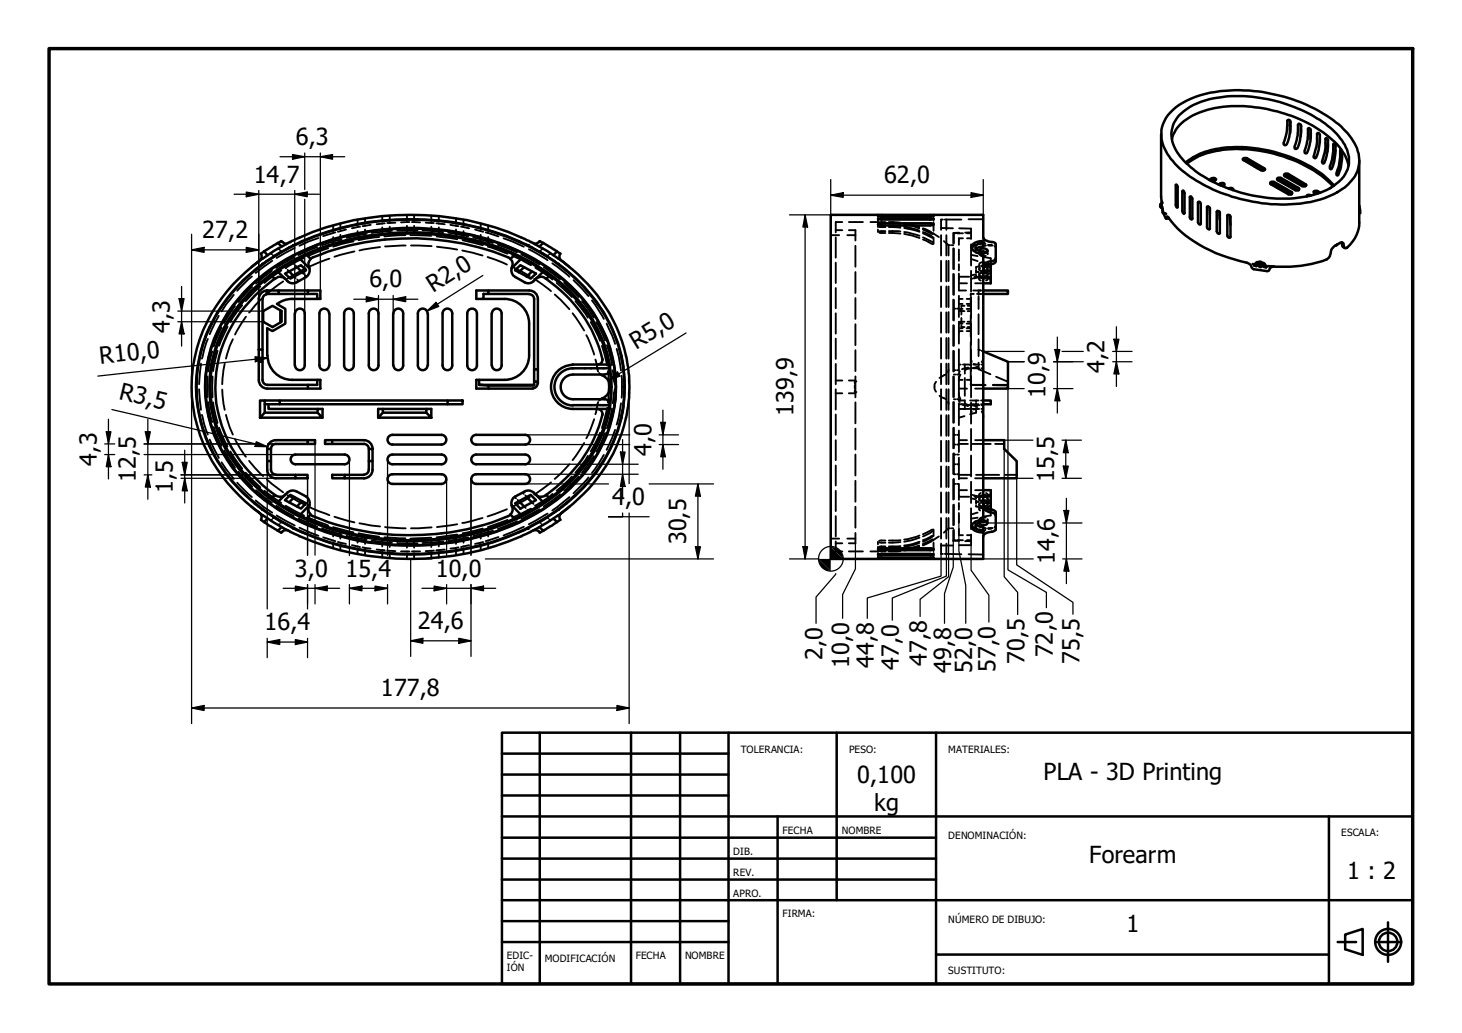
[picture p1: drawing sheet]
<svg xmlns="http://www.w3.org/2000/svg" width="297mm" height="210mm" viewBox="0 0 297 210" stroke-linecap="round" stroke-linejoin="round" font-family="sans-serif">
<!-- layer: Oculto (ISO) -->
<g fill="none" stroke="#000" stroke-width=".38">
<path d="M47.5 59.9l-1.6 2-.9 1.4M51.2 56.2l-3 2.9M51.2 58.3l-2.7 3.1M52.9 58.2l-3 3M55 51.4l.2 .3M55.2 55l-3.2 2.6M55.3 53l-3.4 2.5M55.4 51.9l.2 .2M56.5 50.5l.3 .2M57 50.9l.2 .3M57.1 55l-3.4 2.5M57.5 57.2l-3.3 2.5"/>
<path d="M57.8 54.2l.3 .3M58.4 54.8l.3 .4M59.3 53.2l.4 .4M59.7 52.3l-3.6 2.2M59.8 56.2l.3 .3M59.9 50.4l-3.7 2M60 53.9l.3 .4M60.4 56.8l.3 .3M61.4 55.3l.3 .4M61.8 52.4l-3.8 2.1M62 55.9l.3 .3M62.1 54.5l-3.7 2.1"/>
<path d="M64.5 50.2l-3.9 1.7M64.7 48.4l-3.9 1.5M66.7 50.5l-4 1.5M66.9 52.5l-3.8 1.6M67.7 48.2v1.3l.5 .1M67.7 45.8v1.2M68.1 47.2l-2.4 .8M69.2 47.7v1.2l-.4 .5M69.2 45.4v1.2M69.4 48.6l-4 1.2M70.3 46.6l-1.7 .5M71.8 49.1l-2.3 .5-1.8 .5"/>
<path d="M72 51.1l-4.1 1.1M72.6 47v1.1l.6 .3M72.6 44.6v1.2M73.2 46.1l-1.7 .3M74.2 46.6v1.2l-.4 .5M74.2 44.4v1.1M74.5 47.5l-4.1 .9M75.3 45.7l-1.6 .2M77 48.2l-4.2 .6M77.2 50.2l-4.2 .7M77.7 46.2v1.1l.4 .4M77.7 43.9v1.2"/>
<path d="M78.2 45.4l-1.7 .2M79.2 46.1v1.1l-.5 .4M79.2 43.8v1.1M79.6 46.9l-4.1 .4M80.3 45.2l-1.6 .1M82.4 47.8l-4.3 .2M82.4 49.9l-4.2 .2M82.7 45.9v1.1l.2 .3 .2 .1M82.7 43.7v1.1M83.2 45.1l-1.7 .1M83.4 47.8l4.2 .1M83.5 49.9l4.2 .1"/>
<path d="M83.7 45.1l1.6 .1M84.1 45.9v1.3l-.4 .2M84.1 43.7v1.1M84.8 46.8h-4.1M85.9 46.8l4.1 .4M86.5 45.2l1.6 .1M87.6 46.1v1.1l.5 .4M87.6 43.8v1.1M88.6 45.4l1.8 .2M88.7 48l4.2 .6M88.8 50.1l4.1 .6M89.2 46.2v1.1l-.5 .4"/>
<path d="M89.2 43.9v1.2M91.1 47.3l4 .7M91.5 45.7l1.7 .2M92.6 46.6v1.2l.2 .4 .3 .1M92.6 44.4v1.1M93.7 46.1l1.6 .3M93.9 50.9l4.1 1M94 48.8l4.1 1M94.2 47v1.1l-.5 .3M94.2 44.6v1.2M96.1 48.3l4 1.1M96.5 46.6l1.7 .5"/>
<path d="M97.7 47.7v1.2l.3 .5M97.7 45.4v1.2M98.7 47.2l2.6 .8M99.1 52.2l3.9 1.6M99.1 50.1l4 1.4M99.2 48.2v1.2l-.3 .2h-.2M99.2 45.8v1.2M101.2 49.8l3.8 1.5M102.3 48.4l4.1 1.7M103.9 54.1l3.7 2M104.1 52l3.8 1.9M105.9 51.7l3.7 2.1"/>
<path d="M107.4 50.6l3.9 2.3M108.5 56.7l3.5 2.5M108.8 54.4l3.5 2.4M109.9 50.9l-.3 .3M110.3 50.5l-.3 .2M110.5 54.3l3.3 2.4M111.4 51.9l-.2 .2M111.8 51.4l-.2 .3M112.2 53.5l3.5 2.7M112.7 59.9l3 2.9M113.1 57.5l3.1 2.9M114.6 57.4l2.9 3"/>
<path d="M116.5 56.9l3.1 3.3M168.8 47.8h1.7M169.8 48.2v4.2M169.8 53.4v4.1M169.8 58.5v4.1M169.8 46.8h1.3M171.1 45.1h-1.3v2.1M172.1 47.8h1.7M172.5 46.8h1.3v2.1M172.5 45.1h2.8M173.8 49.9v4.3M173.8 55.3v4.2"/>
<path d="M176.8 45.1h1.8M178.4 43.7h.1M178.4 43.8v.2M178.4 44.3v.6M178.4 45.2v.9M178.4 46.6v.6M178.6 45.3h1.3M178.6 45.4h1.3M178.6 45.9h1.3M178.6 46.1h1.3M178.6 47.3h1.3M178.9 45.1h1"/>
<path d="M179.9 47h-1.3M180.6 45.1l2.3 .1M180.6 45.4l2.3 .1M180.6 45.3l2.3 .1M180.6 46.1l2.3 .2M180.6 45.9h2.3M180.6 47.3l2.3 .2M180.6 47h2.3M183.7 45.3l3.1 .8M183.7 45.6l1.6 .3 1.5 .5M183.7 45.4l1.6 .4 1.5 .5M183.7 46.3l3.1 .8"/>
<path d="M183.7 46.1l3.1 .7M183.7 47.5l3.1 .9M183.7 47.2l3.1 .7M187.5 46.4l1.7 .8M187.5 46.6l2 1M187.5 46.5l1.9 1M187.5 47.4l2 1M187.5 47.2l1.9 .9M187.5 48.7l2 .9M187.5 48.2l2 1M189.5 47.3l1.3 .9M189.7 43.7h.1"/>
<path d="M189.7 43.8v.2M189.7 44.3v.6M189.7 45.2v1.7M189.7 48.2v1.4M191.2 47.8v4.1M191.2 53v4.2M191.2 58.2v4.2M191.2 46.3l2.4 .1M191.6 44.6h-.4v2.1M191.8 49l.9 .8M192 44.6h3.3M192.3 44.6v2.1"/>
<path d="M192.3 47.8v4.1M192.3 53v4.2M192.3 58.2v4.2M192.7 49.8v2.1M192.7 53v4.1M192.7 58.2v4.2M192.7 49.8h.3M193.4 49.8h.3M193.7 50.5v4.1M193.7 55.7v4.2M193.8 50.5v4.2M193.8 55.7v4.2"/>
<path d="M194.1 47.4h-.3v2.1M194.4 47.4h1.2M194.8 48.7v1.1M194.8 50.7v1.2M194.8 52.1v.9M194.8 53.7v1.3M194.8 55.6v.8M194.8 56.4v.2M194.8 56.7v2.3h1.5M194.8 57.6h1.7M194.8 56.2h2.1M194.9 47.3h-1.2v2.1"/>
<path d="M194.9 46.4l2.4 .1v2M195.6 48.4h-.8v.1M196.5 47.4h.8M196.5 48.4h.8M196.8 44.5h3M197.3 52.6l1.3 .5M197.3 51.8l1.3 .2M197.3 47.2l-1.2 .1M197.3 49.6v4.3M197.3 55v4.3M197.5 50.1l.6-.3zM197.5 56.6l-.2 .1"/>
<path d="M197.7 59h1.7M197.9 59.7h-.7v.4M198 56.2h2.2M198.1 57.6h1.7M198.1 55.8l-.8 .2M198.2 50.2v.3M198.2 50.7v.3M198.3 50.6l-.1 .2 .1 .5M198.3 54.8v.7M198.3 55.9v.3l.5 .2M198.3 55.2l.5 .1M198.5 59.7h.7"/>
<path d="M198.6 56.4l-.9 .2M198.8 54.1l-.5 .2v.3M198.8 59.8h.1M198.8 59v.6M198.8 55.2l-.5 .1M198.9 49.6l.9-.1zM198.9 51.2v-.2l.2 .2M198.9 51.4v.2M198.9 53.7v.4M198.9 54.4v.3M198.9 55.8v.2M198.9 56.4v.3"/>
<path d="M199 51.7l.8 .2M199.1 59.7h.3M199.1 54.5l-.2 .1a1.04 1.04 0 0 0 1.8 .2l-.2-.3M199.1 55.5l-.2 .2a.69 .69 0 0 0 .9 .5M199.1 51.9h.1a1.01 1.01 0 0 0 1.1 .1M199.3 56.5l1 .1M199.3 55.4l1 .2M199.4 54.1h.8M199.5 51.4h.3M199.6 59h.2M199.6 59.7h.2M199.6 56.2l-.7 .3a.35 .35 0 0 0 .4 .5"/>
<path d="M199.8 48.7l.1 .6 .3 .2M199.8 53.1h.1M199.8 51.2l-.7 .1M199.8 56.2l-.6 .1M199.8 55.4l-.9 .2M199.8 48.3v.2M199.8 49.9h.5M199.9 53.6l1.3 .8M200 56.2l.6 .3 .1 .3-.4 .2M200 52.2l1.3 .3v.4M200.2 53.3l-.4-.1-.8 .3M200.3 54.9l-1 .2"/>
<path d="M200.3 53.9l-1 .1M200.3 53.6l-.5 .1h.5M200.4 51.3l.3 .4M200.5 55.5l.2 .2a.71 .71 0 0 1-.9 .5M200.5 53.5l.2 .4M200.7 51v.2M200.7 51.4v.2M200.7 53.7v.4M200.7 54.4v.3M200.7 55.8v.2M200.7 56.4v.3M200.8 49.8h.6"/>
<path d="M200.8 49.9h.9M200.8 56.6h.5M200.8 55.6h.5M200.8 54.9h.5M200.8 53.9h.5M200.8 53.6h.6M201.2 54.5h.1M201.3 53.2v.5h-.5M201.4 53.6h.1M202.1 50l.2 .3M40.4 79.1l.4 4.2M40.8 73.9l-.4 4.2"/>
<path d="M42.2 76.5v4.2M42.2 68.9l-1.2 4M43.1 71.4l-.4 1.3-.4 2.8M43.2 76.5v4.2M44.2 71.3l-.9 4.1M44.4 64.2l-1.8 3.7M45 66.6l-1.1 2.5-.5 1.3M45.1 79.2l.6 4.1M45.7 73.9l-.6 4.2M46.2 66.4l-1.7 3.9M47.3 68.9l-.6 1.4-.8 2.6M47.8 62.2l-2.3 3.5"/>
<path d="M49.2 62l-.9 1.1-1.5 2.3M50 64.4l-2.2 3.6M53.5 60.5l-1.7 1.6-1.2 1.4M116.3 63.7l2.4 3.5M116.9 61.2l2.5 3.4M118.2 61.2l2.4 3.4M119.1 68.1l1.6 3.9M120 65.4l1.9 3.9M120.3 61.1l2.4 3.7M121 73.1l.5 2.4M121.2 65.4l1.7 3.8M121.7 75.8l.3 .3"/>
<path d="M122.3 70.3l1.1 4M123.3 65.8l1.1 2.4 .6 1.7M123.3 70.1l.5 1.4 .5 2.7M123.5 75.4l.2 2.1M123.7 79.7l-.2 2.1M124.5 75.2l.4 2.9M124.9 79l-.4 3M125.3 70.9l.4 1.7 .5 2.7M126.3 76.4v4.4M169.8 79.9h1.3M169.8 77.3h1.3M169.8 63.7v4.1"/>
<path d="M169.8 68.8v4.1M169.8 73.9v4.2M169.8 79.1v4.1M172.5 79.9h1.3M172.5 77.3h1.3M173.7 78.3v.7M173.7 79.3v.4M173.7 77.5v.4M173.8 60.6v4.2M173.8 65.9v4.2M173.8 71.2v4.2M173.8 76.5v4.2"/>
<path d="M190.2 77.6a1.78 1.78 0 0 0 0 2M191.2 63.5v4.1M191.2 68.7v4.2M191.2 73.9v4.2M191.2 79.1v4.2M192.3 76l-1.4 .8M192.3 63.5v4.1M192.3 68.7v4.2M192.3 73.9v4.2M192.3 79.1v4.2M192.7 75.1l-.1 .5M192.7 63.4v4.2"/>
<path d="M192.7 68.7v4.2M192.7 73.9v4.2M192.7 79.1v4.2M193.7 60.9v4.2M193.7 66.1v4.2M193.7 71.3v4.2M193.7 76.5v4.2M193.8 62.7h.3M193.8 75.2h.3M193.8 60.9v4.2M193.8 66.1v4.2M193.8 71.3v4.2"/>
<path d="M193.8 76.6v4.1M193.8 76.1h.3M194.4 62.7h.4M194.4 75.2h.4M194.8 79.9v.5l.3 .7M194.8 60.1v4.3M194.8 71v4.3M194.8 76.5v4.4M194.8 63h.1M194.8 63.2h.1M194.8 65.4h.1M194.8 66.7h.8"/>
<path d="M194.8 77.2h.8M194.8 60.7h.8M194.8 61.8h.8M194.8 62.8h.8M194.8 65.8h.8M194.8 67.3h.8M194.8 79h1.7M194.8 74.1h.4M194.9 65.5h-.1v4.3M195 75.5l-.2 .6h-.4M195.1 65.4h.9M195.1 76.1l-.3 .8v.5"/>
<path d="M195.1 63h.2M195.1 65.5h.2M195.1 63.2h.9M195.3 62.8v1.1M195.3 64.6v1.1M195.3 66.1v.4h.7M195.6 74.1h1.3M196 62.1h-.7v.4M196 74.8l-.5 .2M196 74.8h.9M196 74.1v1.8M196 76.8v3.6"/>
<path d="M196.4 66.7h.8M196.4 77.2h.8M196.4 60.7h.8M196.4 61.8h.8M196.4 62.8h.8M196.4 65.8h.8M196.4 67.3h.8M196.6 62.1h.6M196.6 63.2h.6M196.6 66.5h.6M196.6 65.4h.6M196.7 74.6l-.7 .2"/>
<path d="M197.2 78.2l3 .1M197.2 60.4v2.6M197.2 64v4.4M197.2 69.5v4.4M197.2 75v2.5M197.2 77.9v.3M197.2 78.2h3M197.3 73.1l.1 .5M197.3 73.6l-.2 .6M197.3 60.4v4.3M197.3 65.8v4.2M197.3 71.1v4.3"/>
<path d="M197.3 76.4v4.3M197.7 74.1h1.2M197.7 74.8h1.2M197.8 73.9l.5 .2M198.1 79h1.7M198.6 74.5l-1.8 .4-.7 .3M198.8 71l.3 .2M198.8 73.7v1.3l2.4 1M198.8 60.2v2.6M198.8 63.9v4M198.8 68.9v3.5M199.4 74.8h.4"/>
<path d="M199.4 74.1h.4M199.5 71.3l.3 .1M199.8 72.4l-.2 .9-.1 .3M201.7 78.3h3.1M201.7 78.2h3.1M202.4 76.6l2.4 1M41 84.3l.5 1.8 .7 2.2M42.3 81.7l.4 2.7 .4 1.4M42.6 89.3l1.8 3.8M43.3 81.8l.9 4.2M43.4 86.8l.5 1.4 1.1 2.4M44.5 86.9l1.7 3.9"/>
<path d="M45 94l2.5 3.3M45.5 91.5l2.3 3.5M45.9 84.3l.8 2.5 .6 1.5M46.8 91.7l2.4 3.5M47.8 89.3l1.1 2 1.1 1.5M48.2 98.1l3 2.9M48.5 95.9l2.7 3M49.9 96l3 3M50.6 93.6l2.9 3.1M52 99.6l3.2 2.5M53.7 99.7l3.4 2.5M54.2 97.4l3.3 2.6"/>
<path d="M112 98l-3.5 2.5M115.7 94.3l-3 3M116.2 96.8l-3.1 2.9M117.5 96.8l-2.9 2.9M118.7 90l-2.4 3.5M119.4 92.6l-.5 .9-2 2.5M119.6 97l-3.1 3.2M120.6 92.7l-2.4 3.3M120.7 85.2l-1.6 3.9M121.5 81.7l-.5 2.5M121.9 87.9l-1.9 3.8M122 81.1l-.3 .3"/>
<path d="M122.7 92.4l-2.4 3.7M122.9 88l-.5 1.3-1.2 2.5M123.4 82.8l-1.1 4.2M124.3 83l-.5 2.7-.5 1.3M125 87.3l-1.7 4.1M126.2 82l-.5 2.7-.4 1.6M169.8 84.2v4.2M169.8 89.4v4.1M169.8 94.6v4.1M169.8 99.7v4.2M173.8 81.8v4.2M173.8 87.1v4.2"/>
<path d="M173.8 92.4v4.2M173.8 97.7v4.3M190.9 80.4l1.4 .8M191.2 84.4v4.2M191.2 89.6v4.2M191.2 94.8v4.2M192.3 84.4v4.2M192.3 89.6v4.2M192.3 94.8v4.2M192.6 81.6l.1 .5M192.7 84.4v4.2M192.7 89.6v4.2"/>
<path d="M192.7 94.8v4.2M193.7 81.7v4.2M193.7 87v4.1M193.7 92.2v4.1M193.7 97.4v4.1M193.8 96.4h.3M193.8 98.3h.3M193.8 88.4h.3M193.8 90.3h.3M193.8 94.3h.3M193.8 92.4h.3M193.8 81.7v4.2"/>
<path d="M193.8 86.9v4.2M193.8 92.1v4.1M193.8 97.3v4.1M193.8 81.1h.3M194.4 81.1h.4l.2 .6M194.4 96.4h.4M194.4 98.3h.4M194.4 88.4h.4M194.4 90.3h.4M194.4 94.3h.4M194.4 92.4h.4M194.8 97.2h1.7"/>
<path d="M194.8 89.4h1.7M194.8 90.2h1.9M194.8 96.5h2.4M194.8 81.4h1.2M194.8 82v4.4M194.8 87.5v4.4M194.8 93v4.4M194.8 98.5v2.2M194.8 99.6h1.7M194.8 82.1h1.2M194.8 83.1h2.1M195.5 82.1l.5 .2"/>
<path d="M196 84.6l-1.2 .3M196 81.3v1.8M196 82.3l.7 .2M196 82.3h.9M196.1 82a2.47 2.47 0 0 0 1.7 .4l.8 .3M197.1 83l.2 .6M197.1 81.4h1.7M197.1 82.1h1.7M197.1 83.1h1.8M197.3 81.8v4.3M197.3 87.2v4.3M197.3 92.6v4.2"/>
<path d="M197.3 97.9v4.3M197.4 83.6l-.1 .5M197.5 90.2h3.8M197.7 82.3h1.2M198.1 97.2h1.7M198.1 89.4h1.7M198.1 99.6h1.7M198.3 83.1l-.5 .1M198.3 96.5h4.7M198.3 83.3v.6l-1.2 .3M198.3 81.4v.2M198.3 81.9v.8"/>
<path d="M199.3 81.4h.5M199.3 82.1h.5M199.4 83.1h.4M199.4 82.3h.4M199.5 83.6l.3 .8v.5M202.2 90.2h1.8M204.2 96.5h2.4M51.9 101.7l3.4 2.5M55.2 105.6l-.2 .2M55.6 105.1l-.2 .2M56.1 102.8l3.6 2.1M56.2 104.7l3.7 2.1"/>
<path d="M56.8 106.5l-.3 .2M57.2 106.1l-.2 .2M58 102.8l3.8 2M58.4 100.6l3.7 2.1M60.6 105.3l3.9 1.7M60.8 107.2l3.9 1.7M62.7 105.2l4 1.6M63.1 103.1l3.8 1.6M65.4 107.4l4 1.2M65.7 109.2l2.4 .8M67.7 107.1l4.1 1.1M67.7 110.2v1.2"/>
<path d="M67.9 105l4.1 1.1M68.2 107.6l-.5 .1v1.3M68.6 110.1l1.7 .4M68.8 107.8l.4 .5v1.1M69.2 110.7v1.1M70.4 108.9l4.1 .8M71.5 110.8l1.7 .4M72.6 111.4v1.2M72.8 108.4l4.2 .7M73 106.3l4.2 .7M73.2 108.8l-.5 .1-.1 1.4M73.7 111.2l1.6 .3"/>
<path d="M73.8 108.9l.4 .5v1.1M74.2 111.7v1.1M75.5 109.8l4.1 .5M76.5 111.7l1.7 .2M77.7 112.2v1.1M78.1 109.2l4.3 .2M78.1 109.5l-.2 .1-.2 .3v1.1M78.2 107.1l4.2 .3M78.7 111.9l1.6 .1M78.7 109.6l.5 .4v1.2M79.2 112.3v1.1M80.7 110.3l4.1 .1"/>
<path d="M81.5 112h1.7M82.7 112.4v1.2M83.1 109.8l-.4 .3v1.2M83.7 112h1.6M83.7 109.8l.4 .2v1.3M84.1 112.4v1.2M87.6 109.3l-4.2 .1M87.6 112.3v1.1M87.7 107.2l-4.2 .2M88.1 109.6l-.5 .4v1.2M88.1 111.9l-1.6 .1M88.7 109.5l.3 .1 .2 .3v1.1"/>
<path d="M89.2 112.2v1.1M90 110l-4.1 .3M90.4 111.7l-1.8 .2M92.6 111.7v1.1M92.9 106.5l-4.1 .6M92.9 108.6l-4.2 .6M93.1 108.9l-.5 .5v1.1M93.2 111.2l-1.7 .3M93.7 108.8l.4 .1 .1 1.4M94.2 111.4v1.2M95.1 109.2l-4 .7M95.3 110.8l-1.6 .4"/>
<path d="M97.7 110.7v1.1M98 105.3l-4.1 1M98 107.8l-.3 .5v1.1M98.1 107.4l-4.1 1M98.2 110.1l-1.7 .4M98.7 107.6l.4 .1 .1 1.3M99.2 110.2v1.2M100.1 107.8l-4 1.1M101.3 109.1l-2.6 .9M103 103.5l-3.9 1.4M103.1 105.6l-4 1.5M104.5 101l.3 .3"/>
<path d="M105 105.9l-3.8 1.6M105.2 101.6l.2 .2M106.2 100.1l.2 .3M106.4 107l-4.1 1.8M106.5 102.9l.3 .3M106.7 100.7l.4 .3M107.2 103.6l.3 .3M107.6 101.1l-3.7 1.9M107.9 103.3l-3.8 2M108.1 102l.3 .4M108.7 102.7l.4 .3M109.6 103.5l-3.7 1.9"/>
<path d="M109.6 106.1l.3 .2M110 106.5l.3 .2M111.2 105.1l.2 .2M111.3 104.4l-3.9 2.1M111.6 105.6l.2 .2M112.3 100.4l-3.5 2.4M113.8 100.4l-3.3 2.5M115.7 101l-3.5 2.7M168.8 109.4h1.7M169.8 110v2h1.3M169.8 104.9v4.1M169.8 110.4h1.3"/>
<path d="M172.1 109.4h1.7M172.5 112h2.8M173.8 103v4.2M173.8 108.3v2.1h-1.3M176.8 112h1.8M178.4 113.1v.3M178.4 110.1v.5M178.4 111.1v.9M178.4 112.4v.5M178.4 113.5v.1M178.6 110.2l1.3 .1M178.6 111.3l1.3 .1"/>
<path d="M178.6 111.8h1.3M178.6 111.9h1.3M178.9 112h1M179.9 109.8l-1.3 .1M179.9 111l-1.3 .1M182.9 112h-2.3M182.9 111.8l-2.3 .1M182.9 111.7l-2.3 .1M182.9 111.2l-2.3 .2M182.9 111h-2.3M182.9 110.1l-2.3 .2M182.9 109.8h-2.3"/>
<path d="M186.8 111.1l-1.5 .5-1.6 .3M186.8 111l-3.1 .7M186.8 110.8l-3.1 .8M186.8 110.3l-1.5 .5-1.6 .4M186.8 110.1l-1.5 .5-1.6 .2M186.8 109.3l-3.1 .8M186.8 108.8l-3.1 .8M189.2 110l-1.7 .8M189.4 109.7l-1.9 1M189.4 109.1l-1.9 1M189.5 109.6l-2 .9M189.5 108.9l-2 .9"/>
<path d="M189.5 107.9l-2 1.1M189.5 107.6l-2 1M189.7 107.6v1.3M189.7 110.3v1.7M189.7 112.4v.5M189.7 113.1v.3M189.7 113.5v.1M190.8 109l-1.3 .9M191.2 100v4.2M191.2 105.3v4.1M191.2 110.5v2.1h.4M191.2 110.8h2.4"/>
<path d="M192 112.6h.3M192.3 100v4.2M192.3 105.3v4.1M192.3 110.5v2.1M192.3 112.6h3M192.7 107.4l-.9 .8M192.7 100v4.2M192.7 105.3v2.1M192.7 107.4h.3M193.4 107.4h.3M193.7 102.6v4.1M193.7 107.8v2.1h1.2"/>
<path d="M193.8 107.7v2.1h.3M193.8 102.5v4.2M194.4 109.8h1.2M194.8 100.9v.7M194.8 102.2v1.3M194.8 104.2v2M194.8 107.5v1.2h.8M194.8 100.9h2.1M196.1 110h1.2M196.5 108.7h.8M196.5 109.8h.8M196.8 112.6l3 .1"/>
<path d="M197.3 101.3l.8 .1M197.3 100.6h.2M197.3 103.3v4.2M197.3 108.6v2.2h-2.4M197.4 107l.7 .4zM197.7 100.6l.9 .2M198 100.9h2.2M198.2 106.3v.2M198.2 106.7v.3M198.3 105.9l-.1 .3 .1 .4M198.3 101.7v.6M198.3 102.7v.2l.5 .1"/>
<path d="M198.3 101.8l.5 .2M198.6 104.2l-1.3 .4M198.6 105.2l-1.3 .2M198.8 100.9l-.5 .1v.3M198.8 101.9l-.5 .2M198.9 107.6l.9 .1zM198.9 101.6l.9 .2M198.9 100.6v.2M198.9 101.1v.3M198.9 102.5v.3M198.9 103.2v.3M198.9 105.6v.2"/>
<path d="M198.9 106v.3M199.1 101.1l-.2 .4 .5 .3h.4M199.1 102.2l-.2 .4a1.31 1.31 0 0 0 1.8 0l-.2-.4M199.1 103.7l-.2-.2a1.05 1.05 0 0 1 1.8 0l-.2 .2M199.1 106l-.2 .2M199.1 105.9l.7 .2M199.2 100.9h.6M199.3 100.2l-.4 .2v.3l.7 .2M199.3 102.1l1 .2M199.3 103.2l1 .1M199.8 105.4h-.8M199.8 105.8h-.3"/>
<path d="M199.8 107.4h.5M199.8 103.5h.5M199.8 108.2v.2M199.8 108.7v.2M200.2 107.7l-.4 .5M200.3 100.6l-1 .1M200.3 105.2l-.8-.1-.4 .2M200.3 101.6l-1 .2M200.3 100.2l.4 .2-.1 .3-.6 .2M200.5 101.1l.2 .2-.2 .4-.7 .1M200.7 105.5l-.1 .3-.2 .1M200.7 100.6v.2"/>
<path d="M200.7 101.1v.3M200.7 102.5v.3M200.7 103.2v.3M200.7 105.6v.2M200.7 106v.3M200.8 100.6h.5M200.8 101.6h.5M200.8 102.3h.5M200.8 103.3h.5M200.8 107.4h.6M200.8 103.5h.6M201.2 102.8l-1.3 .8"/>
<path d="M201.3 104.3v.4l-1.3 .2M201.3 102.7h-.1M201.3 103.5v.4M201.4 107.4l-.6 .1M201.4 103.5h.1M201.7 107.3l-.4 .1M202.3 106.8l-.2 .4"/>
</g>
<g fill="#000">
<circle cx="55.6" cy="52.1" r=".19"/>
<circle cx="57.2" cy="51.2" r=".19"/>
<circle cx="109.6" cy="51.2" r=".19"/>
<circle cx="111.2" cy="52.1" r=".19"/>
<circle cx="198.8" cy="59" r=".19"/>
<circle cx="201.3" cy="53.7" r=".19"/>
<circle cx="173.8" cy="79.7" r=".19"/>
<circle cx="173.8" cy="77.5" r=".19"/>
<circle cx="196" cy="74.1" r=".19"/>
<circle cx="196" cy="74.8" r=".19"/>
<circle cx="196" cy="82.3" r=".19"/>
<circle cx="55.6" cy="105.1" r=".19"/>
<circle cx="57.2" cy="106.1" r=".19"/>
<circle cx="109.6" cy="106.1" r=".19"/>
<circle cx="111.2" cy="105.1" r=".19"/>
<circle cx="201.3" cy="103.5" r=".19"/>
</g>
<!-- layer: Visible (ISO) -->
<g fill="none" stroke="#000" stroke-width=".51">
<path d="M235.9 27.3v12.6l.2 1.4-.1-.4M237.7 22.9a16.6 16.6 0 0 1 10.2-4.4 33.4 33.4 0 0 1 24.6 7.2 11 11 0 0 1 3.6 6.1 6.2 6.2 0 0 1-2.2 5.7 17.7 17.7 0 0 1-10.7 3.9 33.2 33.2 0 0 1-23-6.8 11.9 11.9 0 0 1-4.2-6.5 6.2 6.2 0 0 1 1.7-5.2zM238.1 28.3a6.7 6.7 0 0 1 3.6-4.5 22 22 0 0 1 14.1-1.9 28.7 28.7 0 0 1 15.8 7.3 9.1 9.1 0 0 1 2.4 4.4M238.9 37.6l.1-.1 .3 .4-.1 4.3-.3-.4zM239.5 23.5a14.4 14.4 0 0 1 8.8-3.8 30.7 30.7 0 0 1 22 6.2 10.3 10.3 0 0 1 3.8 5.9 6.1 6.1 0 0 1-3.1 6 19.5 19.5 0 0 1-11.6 2.6 30.8 30.8 0 0 1-17.5-6.5 9.2 9.2 0 0 1-3.9-6.9l.5-2zM240.3 38.8h.2l.2 .4v4.1l-.2 .2-.3-.6zM240.9 33.1a14.3 14.3 0 0 1 9-3.2 30.3 30.3 0 0 1 18.8 5.5l2.4 2.3M241.1 33.2a15.2 15.2 0 0 1 9-2.9 29.1 29.1 0 0 1 18.9 5.9l1.8 1.6M241.7 40l.3-.1 .3 .4v4.1a.3 .3 0 0 1-.5 .1 .3 .3 0 0 1-.1-.4zM245.7 36.5l.7-.3h.4l.3 .2-.2 .3-.3-.2-.5 .2M246.3 36.6l.5 .1M246.9 36.7l-.5 .2"/>
<path d="M247.6 37.5l.6-.3h.3l.3 .2-.1 .3-.4-.1-.3 .1M248.2 37.6l.3 .2M248.7 37.7l-.3 .1M249.7 38.3l.6-.1 .3 .2-.1 .2M252.7 32.5l3.5 2.1 .3 .1 .5-.2v-.1l-.1-.2-3.5-2-.6-.1-.3 .3 .2 .1h.7l3.5 2.1M254.8 33.4v.4M255 33.6v.3M255.3 34.1l1 .2M258.2 37.4l3.9 2.1a.37 .37 0 0 0 .5-.3l-3.8-2.3h-.5l-.2 .2 .1 .3h.6l3.6 2.1M259.5 37.8v.4M259.6 36.6l3.7 2.1 .7-.2-.2-.3-3.6-2.1-.6 .1-.1 .3 .1 .1 .6-.1 3.6 2.1M261 35.8l3.5 2 .6 .1 .3-.3-3.7-2.3h-.3a.37 .37 0 0 0-.5 .3l.1 .2 .4-.1 .3 .1 3.5 2"/>
<path d="M261.6 24.4h.3l.2 .1a7.8 7.8 0 0 1-.8 4.9h-.4l-.1-.4a11.8 11.8 0 0 0 .8-4.6zM262.1 24.5v2.6M263.8 25.2l.1-.1 .5 .4v1.4a6.8 6.8 0 0 1-.9 3.3l-.3 .1-.2-.2 .2-.8a10.9 10.9 0 0 0 .6-4.1zM264.3 25.4v2.3M265.7 26.1h.4l.2 .4a10.3 10.3 0 0 1-.8 4.7l-.4-.1-.1-.2 .2-.8a9.4 9.4 0 0 0 .5-4zM266.3 26.3v1.9M266.4 39.7l-.7-.1-.1 .1-.1 .2M267 39.2l.3 .2M267.7 27l.4 .2a9.2 9.2 0 0 1-.8 4.9l-.3-.1v-.4a11.7 11.7 0 0 0 .7-4.5zM268.2 39.2l-.6-.4-.7 .1 .1 .3h.6l.2 .1M269.4 28.1l.3 .1a8 8 0 0 1-.7 5h-.3v-.6a11.7 11.7 0 0 0 .7-4.5zM271 29.2l.2 .2a8.6 8.6 0 0 1-.8 5l-.2-.2v-.4l.4-1.4z"/>
<path d="M272.3 30.5l.2 .1a8.7 8.7 0 0 1-.7 5.1l-.2-.1-.1-.4a10.7 10.7 0 0 0 .8-4.7zM276.2 32.6v12.6a6.4 6.4 0 0 1-2.8 5.3l-.3-.2a.97 .97 0 0 0-.6-1.1l-1.2 .7M48.4 58.1a44 44 0 0 1 22.4-12.1 54.8 54.8 0 0 1 40.4 6.2 34.3 34.3 0 0 1 14.4 17.9 29.2 29.2 0 0 1-8.6 30.3 44.8 44.8 0 0 1-22.8 11.1 55.4 55.4 0 0 1-35.3-4.7 34.3 34.3 0 0 1-17.7-19.8 29.2 29.2 0 0 1 7.2-28.9zM49.7 59.3a43.9 43.9 0 0 1 24.9-12.3 53.4 53.4 0 0 1 34.1 5.7 32.7 32.7 0 0 1 15.3 17.9 27.7 27.7 0 0 1-8.1 28.6 43.9 43.9 0 0 1-22 10.7 55.4 55.4 0 0 1-32.7-3.8 34.6 34.6 0 0 1-16.9-15.9 27.2 27.2 0 0 1 5.4-30.9zM50.4 60a41 41 0 0 1 21-11.3 53 53 0 0 1 36.9 4.9 31.9 31.9 0 0 1 14.1 15.6 26.1 26.1 0 0 1-4.7 26.7 41 41 0 0 1-22.3 12.7 53.1 53.1 0 0 1-35.3-4.2 32.8 32.8 0 0 1-15.7-16.4 25.9 25.9 0 0 1 4.8-26.7zM50.4 58.6a42.3 42.3 0 0 1 22.4-11.1 52.6 52.6 0 0 1 36 5.4 31.9 31.9 0 0 1 15.3 18.8l.5 1.9a24 24 0 0 1 .2 9.1 29.9 29.9 0 0 1-10.4 17.7 47.2 47.2 0 0 1-28.1 10.3 52.7 52.7 0 0 1-27.7-6 34.2 34.2 0 0 1-14.4-14.9 27 27 0 0 1 5-29.9zM50.9 59.2a43.4 43.4 0 0 1 25.3-11.5 50 50 0 0 1 34.9 7.6 29.4 29.4 0 0 1 12.9 19.2 27.2 27.2 0 0 1-8.9 24.3 46 46 0 0 1-28.9 11.1 49.1 49.1 0 0 1-31.5-8.6 29.9 29.9 0 0 1-11.5-17.1 26.3 26.3 0 0 1 6.6-23.7zM51.1 54.3l1.4-1.2 3.2-2.1 3.2-1.8a56.8 56.8 0 0 1 48.7-.1l3.5 1.9 3.3 2.2 1.4 1.1M52.5 53.1a32.6 32.6 0 0 0-13.5 23.6 31.7 31.7 0 0 0 12.2 26.4l1.4 1M53.7 51.1l-.7 .4a1.09 1.09 0 0 1-.2 1.4M53.7 51.1l.7 .8M54.2 59a1.75 1.75 0 0 0-1.6 1.8v10.2"/>
<path d="M54.2 59.8a.98 .98 0 0 0-.9 1v10.2M54.2 59h2.4v.7l-2.4 .1zM55.1 56a28.4 28.4 0 0 0-12.3 20.5 27.5 27.5 0 0 0 9.9 22.8l2.4 2M55.1 56l1.2-.9 1.7 1.6a1.53 1.53 0 0 0-2.2 0zM55.8 56.7a27.9 27.9 0 0 0-11.9 18.9 26.2 26.2 0 0 0 9.3 22.9l2.6 2.1M56.5 49.4l.6-.4 .3 .2a.84 .84 0 0 0 1.1 .2M56.5 49.4l-2.8 1.7M56.5 49.4l.7 .7M56.6 59h5.9M56.6 59.7h5.9M57.2 51.2l-1.6 .9M57.9 55.6l3.3-1.7 1 1-3.2 1.7z"/>
<path d="M58 56.7a1.66 1.66 0 0 0 2.2 .7M58.7 55.2l1.1 1M60.3 54.3l1.1 1M60.8 52.5l-4.5 2.6M62.3 51.8a53.8 53.8 0 0 1 42.3 0M62.5 59h2.6v1.7h-.6v-1h-2zM62.9 54.5a1.62 1.62 0 0 1-.7 1.8l-1.9 1.1M63.1 52.6a39.6 39.6 0 0 1 14.1-3.8 51.3 51.3 0 0 1 26.3 3.6l.2 .2M63.1 52.6l-.8-.8-1.5 .7 2.1 2M63.1 52.6a1.65 1.65 0 0 0-.2 1.9M96.8 59h2.5v.7h-1.1v1h-1.4zM99.3 59h8.2a1.75 1.75 0 0 1 1.8 1.8v14.2"/>
<path d="M99.3 59.7h8.2M103.7 52.6a1.65 1.65 0 0 1 .2 1.9M103.9 54.5a1.54 1.54 0 0 0 .8 1.8l1.9 1.1M104.6 54.9l1.1-1 3.2 1.7-1.1 1zM106 52.5l-1.4-.7-.9 .8M106 52.5l4.5 2.6M106 52.5l-2.1 2M106.5 54.3l-1.1 1M107.5 59.8a.98 .98 0 0 1 1 1v14.2M108.1 55.2l-1.1 1M108.3 49.4a1.02 1.02 0 0 0 1.4-.4l.7 .4M108.8 56.7a1.66 1.66 0 0 1-2.2 .7"/>
<path d="M109.6 51.2l1.6 .9M110.4 49.4l2.8 1.7M110.4 49.4l-.8 .7M111 56.7a27.7 27.7 0 0 1 11.4 16.4 1 1 0 0 1-1 1M111.7 56a28.8 28.8 0 0 1 12 18.1M111.7 56l-.7 .7a1.53 1.53 0 0 0-2.2 0M111.7 56l-1.2-.9-1.7 1.6M113.2 51.1l.7 .4a1 1 0 0 0 .1 1.4M113.2 51.1l-.7 .8M114.2 53.1a33 33 0 0 1 13.2 20.7l.2 1.2a18.9 18.9 0 0 1 .2 5.4l-.1 1.2a30.9 30.9 0 0 1-11.2 20.7l-2.2 1.7M178.4 43.9l11.3-.1-.2 .1zM178.4 44.5l.5-.1h10.8v.1l-.5 .1h-10.3z"/>
<path d="M178.4 45.6l.5-.2h10.3l.5 .1v.2l-.7 .1h-9.9zM198.3 50.6l.6-.4 .9-.1v-1.1a2.01 2.01 0 0 0-2.4 1.2 2.07 2.07 0 0 0 2.4 1.3M198.9 51a.82 .82 0 0 1 1.3-.5l.5 .5a.77 .77 0 0 1-.9 .4M199.8 56.2a1.45 1.45 0 0 1 1.5 .5M199.8 55.4l1.5-.3v-1.4a.95 .95 0 0 0 1-.6v-3.5a.75 .75 0 0 0-.8-.4 1.74 1.74 0 0 1-1.7-.9v-4.6h-31v69.9h31v-4.7a1.74 1.74 0 0 1 1.7-.9l.6-.1 .2-.3v-3.5a1.02 1.02 0 0 0-1-.6v-3M199.8 59h5v.7h-5M199.8 49.4a1.28 1.28 0 0 0-1.6 1l.7 .6 .9 .1v.4M199.8 51.2l.6 .1M199.8 51.5v1.4M199.8 53.1v51M200.7 53.9l-.5 .2M201.3 55.1v2.5h-1.5"/>
<path d="M201.5 53.6a1.73 1.73 0 0 0-1.7 1.3M202.3 52.5a1.48 1.48 0 0 1-1.5 .7l-.9 .7-.1 .4M235.8 42.1l-.1-.2 .1-.5h.1l.3 .7 .1 1.2M235.8 42.1l.1-.3 .4 1.5M235.8 42.1h.2M236.2 41.1l-.4 .3M236.3 43.3l.6 .2M236.3 43.3l.6 1.1 .2-.4a22.7 22.7 0 0 0 11.1 7.9l5.1 1.5a1.56 1.56 0 0 1 1.1 1.1l.4 .2 2.9 .3a1.11 1.11 0 0 1 1.2-.9M237.5 44.4h-.6M243.4 41.1l.3-.1 .3 .4-.1 4.2h-.2l-.3-.4zM245.8 42.3v4.2l-.2 .1-.4-.3v-4.3l.4-.1 .2 .6M245.8 42.7v.8"/>
<path d="M247.3 42.8l.5 .4v4.1a.34 .34 0 0 1-.4 .1 .34 .34 0 0 1-.2-.4v-4zM247.8 43v1.7M249.4 43.7h.3l.3 .3v4.1a.34 .34 0 0 1-.4 .2 .34 .34 0 0 1-.2-.4zM249.9 43.8l.1 1.9M254.5 53.6l.4 .4M254.9 54a.96 .96 0 0 1 1.6-.6l.4 .2 .3 .7M254.9 54l.4 .1a.81 .81 0 0 1 .8-.6 .81 .81 0 0 1 .8 .8h.3M255.7 53.7a.55 .55 0 0 0 .8 .1M255.7 53.6a.43 .43 0 0 1 .6 .1 .43 .43 0 0 1-.1 .6l-.5-.2-.1-.3zM257.8 54.1l-.6 .2M271.3 49.9a2.08 2.08 0 0 0-1 1.9l-.4 .6a9.8 9.8 0 0 1-4.1 1.4 26.3 26.3 0 0 1-7.9 .3M271.7 49.7l-.4 .2"/>
<path d="M271.8 49.6l-.3 .2M272.6 49.2l.2 .9 .4 .3M276.2 41.8l.2 .9v.6h-.2M52.6 73.5v3.7a1.75 1.75 0 0 0 1.7 1.8M52.6 71h.7v2.5h-.7zM53.3 73.5v3.7a.98 .98 0 0 0 1 1M53.5 63.2l1.9-1.1 1.8 1.1v2.2l-1.8 1.1-1.9-1.1zM54.3 79h8.2M54.3 78.2h8.2M54.4 72.2a5 5 0 0 0 4.9 5h5.2M56.3 61.8l1.7 1v3l-2.6 1.5-1.1-.6v5.5M57 63v2.5"/>
<path d="M59.9 63.7v10.5M59.9 74.2a.98 .98 0 0 0 1 1 .98 .98 0 0 0 1-1M59.9 63.7a.98 .98 0 0 1 1-1 .98 .98 0 0 1 1 1M61.9 63.7v10.5M62.5 78.2h2v-1h.6v1.8h-2.6zM64.5 60.7l-5.7 .1-1.6 .4-.9 .6M64.9 74.2a.98 .98 0 0 0 1 1 .98 .98 0 0 0 1-1M64.9 63.7a.98 .98 0 0 1 1-1 .98 .98 0 0 1 1 1M64.9 63.7v10.5M66.9 63.7v10.5M69.9 63.7a.98 .98 0 0 1 1-1 .98 .98 0 0 1 1 1M69.9 63.7v10.5"/>
<path d="M69.9 74.2a.98 .98 0 0 0 1 1 .98 .98 0 0 0 1-1M71.9 63.7v10.5M74.9 63.7a.98 .98 0 0 1 1-1 .98 .98 0 0 1 1 1M74.9 63.7v10.5M74.9 74.2a.98 .98 0 0 0 1 1 .98 .98 0 0 0 1-1M76.9 63.7v10.5M79.9 63.7v10.5M79.9 63.7a.98 .98 0 0 1 1-1 .98 .98 0 0 1 1 1M79.9 74.2a.98 .98 0 0 0 1 1 .98 .98 0 0 0 1-1M81.9 63.7v10.5M84.9 63.7a.98 .98 0 0 1 1-1 .98 .98 0 0 1 1 1M84.9 63.7v10.5"/>
<path d="M84.9 74.2a.98 .98 0 0 0 1 1 .98 .98 0 0 0 1-1M86.9 63.7v10.5M89.9 74.2a.98 .98 0 0 0 1 1 .98 .98 0 0 0 1-1M89.9 63.7a.98 .98 0 0 1 1-1 .98 .98 0 0 1 1 1M89.9 63.7v10.5M91.9 63.7v10.5M94.9 63.7a.98 .98 0 0 1 1-1 .98 .98 0 0 1 1 1M94.9 63.7v10.5M94.9 74.2a.98 .98 0 0 0 1 1 .98 .98 0 0 0 1-1M96.9 63.7v10.5M97.3 78.2v-1h-.5v1.8h11.5M98.2 60.7h4.3a5 5 0 0 1 5 5"/>
<path d="M99.3 78.3v.7M99.9 63.7v10.5M99.9 74.2a.98 .98 0 0 0 1 1 .98 .98 0 0 0 1-1M99.9 63.7a.98 .98 0 0 1 1-1 .98 .98 0 0 1 1 1M101.9 63.7v10.5M107.5 72.2a5 5 0 0 1-5 5h-5.2M107.5 65.8v6.4M108.5 77.6v.7h-9.2l-2-.1h11.2M108.5 75h.8v2.6h-.8zM109.2 77.9a.98 .98 0 0 1-1 1M109.3 77.6v.3M116.3 74.1h7.4"/>
<path d="M116.3 74.1a4.5 4.5 0 0 0-4.3 4.6 4.5 4.5 0 0 0 4.5 4.4h7.2a28.8 28.8 0 0 1-12 18.2M116.4 76.1a2.51 2.51 0 0 0-2.5 2.5 2.51 2.51 0 0 0 2.5 2.5M116.5 76.1h6.3a1.05 1.05 0 0 0 1-1.3h-7.5a3.8 3.8 0 0 0-3.7 3.8 3.8 3.8 0 0 0 3.7 3.8M122 76.1l.4 .1M122.3 76.3a2.51 2.51 0 0 1 1.7 2.3 2.51 2.51 0 0 1-1.7 2.4M123.4 73.1l.3 1M123.7 77.5v2.2M123.7 74.1l.2 .7M199.8 71.4l5 2.1v5.5h-5M53.8 83.9h10.7l1 1h-12.7zM53.8 83.9v-2.5h-1v3.5M53.8 81.4h3v.7h34.1"/>
<path d="M53.8 82.1h3M54.3 91.2h.8v2.5h-.8zM54.3 93.7v1.8M54.3 95.4a1.75 1.75 0 0 0 1.7 1.8M54.5 82.1v1h10M55.1 93.7v1.8M55.1 95.4a.98 .98 0 0 0 .9 1M56 89.4a1.75 1.75 0 0 0-1.7 1.8M56 90.2a.98 .98 0 0 0-.9 1M56.1 96.5h3.9M56.1 97.2h3.9M56.1 89.4h6.4"/>
<path d="M56.1 90.2h6.4M56.8 81.4h34.1M60 96.5h2.5v.7h-2.5zM60 94.3h10M60 92.4h10M60 92.4a.98 .98 0 0 0-.9 .9 .98 .98 0 0 0 .9 1M62.5 89.4h1.5v.8h-1.5zM64.5 83.9v-.8h1v1.8M66 89.4h1.5v.8h-1.5zM67.5 96.5h2.5v.7h-2.5zM67.5 89.4h6.4a1.75 1.75 0 0 1 1.8 1.8M67.5 90.2h6.4a.98 .98 0 0 1 1 1"/>
<path d="M70 92.4a.98 .98 0 0 1 1 .9 .98 .98 0 0 1-1 1M70 96.5h4M74.9 91.2h.8v2.5h-.8zM74.9 93.7v1.8M74.9 95.4a.98 .98 0 0 1-1 1M75.7 93.7v1.8M75.7 95.4a1.75 1.75 0 0 1-1.8 1.8h-3.9M77.8 83.9h8.8l1 1h-10.8zM77.8 83.9v-.8h-1v1.8M77.8 83.1h8.8M79.7 92.4h10a.98 .98 0 0 1 1 .9 .98 .98 0 0 1-1 1h-10M79.7 96.4h10a.98 .98 0 0 1 1 .9 .98 .98 0 0 1-1 1h-10"/>
<path d="M79.7 88.4h10a.98 .98 0 0 1 1 .9 .98 .98 0 0 1-1 1h-10M79.7 92.4a.98 .98 0 0 0-1 .9 .98 .98 0 0 0 1 1M79.7 96.4a.98 .98 0 0 0-1 .9 .98 .98 0 0 0 1 1M79.7 88.4a.98 .98 0 0 0-1 .9 .98 .98 0 0 0 1 1M86.6 83.9v-.8h1v1.8M90.9 81.4h3.1v.7h-3.1zM96.7 90.3h10M96.7 88.4h10M96.7 94.3h10M96.7 92.4h10M96.7 98.3h10M96.7 96.4h10"/>
<path d="M96.7 88.4a.98 .98 0 0 0-.9 .9 .98 .98 0 0 0 .9 1M96.7 92.4a.98 .98 0 0 0-.9 .9 .98 .98 0 0 0 .9 1M96.7 96.4a.98 .98 0 0 0-.9 .9 .98 .98 0 0 0 .9 1M106.6 99.9a1.49 1.49 0 0 1 1.8 .2M106.6 99.9l-1.9 1a1.54 1.54 0 0 0-.8 1.8M106.7 88.4a.98 .98 0 0 1 1 .9 .98 .98 0 0 1-1 1M106.7 92.4a.98 .98 0 0 1 1 .9 .98 .98 0 0 1-1 1M106.7 96.4a.98 .98 0 0 1 1 .9 .98 .98 0 0 1-1 1M116.3 82.3h7.5M116.5 81.1h6.3a1.07 1.07 0 0 1 1 1.2M121.4 83.1a1.01 1.01 0 0 1 1 1.3 28.2 28.2 0 0 1-11.4 16.2M122.4 80.9l-.4 .2"/>
<path d="M123.9 82.3l-.2 .8M199.8 89.4h4.2v1.8l2.6 2.5v3.5h-6.8M199.8 99.6h1.5v.9M199.8 81.4h1.5v.7h-1.5M51.1 102.9l2.4 1.8a22.7 22.7 0 0 0 5.2 3.2 56.4 56.4 0 0 0 50-.3l5-3 2.1-1.7M52.8 104.2a1.09 1.09 0 0 1 .2 1.4l.7 .5M53.3 103.5h.1M53.3 103.5a33.1 33.1 0 0 1-12.5-17.7 29.1 29.1 0 0 1 7.5-27.7 33.4 33.4 0 0 1 5-4.4l.3-.2a26.2 26.2 0 0 1 5.5-3.4l.4-.2a56.1 56.1 0 0 1 48.3 .2l.3 .2a31.5 31.5 0 0 1 5.3 3.3l.3 .2a31.2 31.2 0 0 1 13 20.6l.2 4.2-.1 2.7a28.5 28.5 0 0 1-6.4 15.6 37.7 37.7 0 0 1-6.7 6.5l-.2 .1M53.3 103.5l3.1 2.1 2.9 1.6a55.9 55.9 0 0 0 48.2 0l3-1.6 3-2.1M53.7 106.1l2.8 1.8M54.4 105.4l-.7 .7M55.1 101.3l1.2 .8"/>
<path d="M55.6 105.1l1.6 1M56.3 102.1l4.5 2.6M57.2 107.1l-.7 .8M57.9 101.6l1.1-1 3.2 1.7-1 1zM58 100.5a1.61 1.61 0 0 1-2.2 .1l-.7 .7M58.4 100.1a1.49 1.49 0 0 1 1.8-.2l2 1a1.62 1.62 0 0 1 .7 1.8M58.4 100l-2.1 2.1M58.5 107.8a1.15 1.15 0 0 0-1.4 .4l-.6-.3M59.8 101l-1.1 1.1M60.8 104.7l1.5 .7M61.4 101.8l-1.1 1.1M62.3 105.4a53.2 53.2 0 0 0 42.3 0"/>
<path d="M62.9 102.7a1.54 1.54 0 0 0 .7 2.2 52.6 52.6 0 0 0 39.9-.2l.2-.1M62.9 102.7l-2.1 2M63.1 104.6l-.8 .8M103.7 104.6l.9 .8 1.4-.7M103.9 102.7l.2 .6a1.28 1.28 0 0 1-.4 1.3M103.9 102.7l2.1 2M104.6 102.3l3.2-1.7 1.1 1-3.2 1.7zM105.4 101.8l1.1 1.1M107 101l1.1 1.1M108.3 107.8a1.15 1.15 0 0 1 1.4 .4l.7-.3M108.4 100l2.1 2.1M108.8 100.5a1.62 1.62 0 0 0 2.2 .1"/>
<path d="M109.6 107.1l.8 .8M110.5 102.1l-4.5 2.6M111 100.6l.7 .7-1.2 .8M111.2 105.1l-1.6 1M112.5 105.4l.7 .7M113.2 106.1l-2.8 1.8M113.5 103.5h.1M114 104.2a1 1 0 0 0-.1 1.4l-.7 .5M178.4 113.4l11.3-.1-.7 .1zM178.4 112.7l.7-.1h9.9l.7 .1-11.1 .1zM178.4 111.6l.5-.2h10.3l.5 .1v.2l-.5 .1h-10.3zM199.8 105.6l-1.4 .3a1.02 1.02 0 0 0-.9 .8 1.02 1.02 0 0 0 .6 1.2l1.7 .3v-1.1l-.9-.1-.6-.4"/>
<path d="M199.8 106.1a1.27 1.27 0 0 0-1.6 1.1l.4 .4 1.2 .3M199.8 105.6v.5M199.8 102.9a1.6 1.6 0 0 0 1.7 1.2l.6 .3 .2 .3M199.8 102.3a1.78 1.78 0 0 0 1.7 1.2M199.8 105.8a.72 .72 0 0 1 .9 .5 1.14 1.14 0 0 1-1.8 .1v-.2M199.8 101.8l1.5 .3M199.8 104.2v1.4M200.4 105.9l-.6 .2M201.3 100.5l-.1 .2-.3 .2h-1.1"/>
</g>
<g fill="#000">
<circle cx="59.6" cy="49.8" r=".25"/>
<circle cx="107.3" cy="49.8" r=".25"/>
<circle cx="197.4" cy="50.2" r=".25"/>
<circle cx="59.6" cy="107.4" r=".25"/>
<circle cx="107.3" cy="107.4" r=".25"/>
<circle cx="197.4" cy="107" r=".25"/>
</g>
<!-- layer: Borde (ISO) -->
<path d="M10 9.9h277v190h-277z" fill="none" stroke="#000" stroke-width=".7"/>
<g fill="none" stroke="#000" stroke-width=".51">
<path d="M102 148.9h185v51h-185zM102 157.4h46M102 153.1h46M109.7 148.9v51M128.2 148.9v51M138.2 148.9v51M148 148.9v51M170 148.9v34M190.2 148.9v51M102 178.7h88.2M102 174.5h88.2M102 170.2h88.2"/>
<path d="M102 161.6h46M102 165.9h185M158 165.9v34M270 165.9v34M102 191.4h46M102 187.2h46M102 182.9h185M190.2 194h79.8M271.8 191.4h3.7M273.3 189.9l3.6-1.1v5.2l-3.6-1.1zM279.4 191.4h5.3M282 187.4v8"/>
<circle cx="282" cy="191.4" r="2.64"/>
<circle cx="282" cy="191.4" r="1.87"/>
</g>
<!-- layer: Cota (ISO) -->
<g fill="none" stroke="#000" stroke-width=".25">
<path d="M47.6 39.5h17.3M50 39l2.6 .5-2.6 .5zM52.6 38.7v22M56.9 31.8h13.1M59.4 31.4l2.5 .4-2.5 .6zM59.9 39.5l2.5-.5v1zM59.9 38.7v25M61.9 31.1v7.4M65.1 31.8l2.5-.4v1zM65.1 31.1v27.9M168.8 39.7l2.5-.5v.9zM168.8 36.5v7.2h-8.4"/>
<path d="M168.8 39.7h31M197.3 39.2l2.5 .5-2.5 .4zM199.8 36.5v7.2M36.9 58.2v12.1M38.9 50.8l2.6-.5v1zM38.9 50.8h13.7M38.9 47.6v99.4M50 50.3l2.6 .5-2.6 .5zM61.9 40.5v23.2M98.1 56l-11.4 7.2M163.6 43.7l.5 2.4h-1zM163.6 43.7v69.9"/>
<path d="M36.1 65.4h17.4M36.1 63.2h17.4M36.4 60.7h1l-.5 2.5zM36.9 65.4l.5 2.5h-1zM51.8 72.5l2.6 .2-2.5 .8zM54.4 72.7l-34.5 3.7M71.9 60.8h13M74.4 60.3l2.5 .5-2.5 .5zM76.9 60v3.7M79.9 60.8l2.5-.5v1zM79.9 60v3.7M86.7 63.2l1.9-1.8 .6 .9z"/>
<path d="M123.6 77.3l1.9-1.7 .5 .8zM127.8 79.9v18.4M139.4 67.7l-15.8 9.6M199.8 71.4h8.3M204.8 73.5h3.3M208.1 79h-3.3v36.8l7.8 4.6v3.1M214.1 79h3.9M214.1 73.5h6M214.3 71h1l-.5 2.5zM214.8 79l.5 2.4h-1zM214.8 68.5v15.4M215.8 71.4h4.3"/>
<path d="M226.1 73.5h3.9M226.1 71.4h3.9M226.3 68.9h1l-.5 2.5zM226.8 73.5l.5 2.5h-1zM226.8 66.4v12.1M21.3 90.2h2M21.3 92.4h2M21.6 87.7h.9l-.5 2.5zM22 92.4l.5 2.4h-.9zM22 85.2v12.1M22.7 83.2l31.7 7.6M29.3 96.5h1.6"/>
<path d="M29.3 90.2h22.7M29.3 92.4h30.7M29.5 87.7h1l-.5 2.5zM30 96.5l.5 2.5h-1zM30 85.2v16.2M36.8 96.5h19.3M36.8 97.2h19.3M37 94h1l-.5 2.5zM37.5 97.2l.5 2.5h-1zM37.5 91.5v10.7M52.1 89.8l2.3 1-2.6-.1zM54.3 93.7v30"/>
<path d="M54.4 90.2h1.7M62.5 96.5v16.3M64 90.2v22.6M71 93.3v19.6M78.7 93.3v19.6M90.7 97.3v15.5M95.7 97.3v15.5M106.7 88.4h21.3M106.7 90.3h21.3M106.7 96.4h23M106.7 94.3h23M106.7 98.3h16.9"/>
<path d="M126 91.9h1l-.5 2.4zM126.5 96.4l.5 2.4h-1zM126.5 89.3v12M131.9 98.3h13.1M133.9 88.4h4M133.9 90.3h4M134.2 85.8h1l-.5 2.6zM134.7 90.3l.5 2.5h-1zM134.7 83.3v12M141.8 98.3l.5 2.5h-1zM141.8 98.3v15.3M204 91.2v26l2.8 3.2v4.5"/>
<path d="M204 89.4h5.9M206.6 95.5v19.3l11.4 7.6v2.4M206.6 97.2h3.3M215.8 97.2h3.9M215.8 89.4h3.9M216 94.7h1l-.5 2.5zM216.5 89.4l.5 2.6h-1zM216.5 89.4v7.8M57.5 119.5h11.5M60 119.1l2.5 .4-2.5 .6zM62.5 118.8v4.9M64 119.5l2.5-.4v1z"/>
<path d="M64 118.8v3.9M71 119.5l2.5-.4v1zM71 119.5h7.7M71 118.8v3.9M76.2 119.1l2.5 .4-2.5 .6zM78.7 118.8v3.9M85.7 119.5h15M87.8 113.6h-4.4v19.8M88.2 119.1l2.5 .4-2.5 .6zM90.7 118.8v3.9M95.7 119.5l2.5-.4v1zM95.7 118.8v14.6"/>
<path d="M98.6 113.6h46.4M126.5 104.2v.8h-2.9h8.3M127.8 104.2v42.8M141.3 111.1h1l-.5 2.5zM160.4 113.6h6M163.1 111.1h1l-.5 2.5zM169.8 116.6l-4 4.7v5.4M173.8 110.4v5.2l-2.6 5.2v4.8M191.2 112.6v4.5l-15 4.4v4.1M192.3 112.6v4.5l-11 4.4v4.5M192.7 107.4v9.8l-5.8 4.6v3.5M193.7 109.9v5.3l-1.8 5.4v6.1"/>
<path d="M194.8 104.9v7l1.4 7.1v7.7M197.3 110.8v5.1l3.6 5v5.5M199.8 113.6h10.1M200.7 106.3h9.2M215.9 113.6h3.9M215.9 106.3h3.9M216.2 103.7h1l-.5 2.6zM216.7 113.6l.5 2.4h-1zM216.7 101.3v17.3M54.3 130.5l2.5-.5v1zM54.3 130.5h8.2M54.3 129.7v3.9"/>
<path d="M60 130l2.5 .5-2.5 .5zM62.5 129.7v3.9M83.4 130.2l2.5-.5v1zM83.4 130.2h12.3M93.2 129.7l2.5 .5-2.5 .5zM38.9 143.9l2.6-.5v1zM38.9 143.9h88.9M125.3 143.4l2.5 .5-2.5 .5z"/>
<circle cx="168.8" cy="113.5" r="2.51"/>
</g>
<g fill="#000">
<path d="M50 39l2.6 .5-2.6 .5zM59.4 31.4l2.5 .4-2.5 .6zM59.9 39.5l2.5-.5v1zM65.1 31.8l2.5-.4v1zM168.8 39.7l2.5-.5v.9zM38.9 50.8l2.6-.5v1zM50 50.3l2.6 .5-2.6 .5zM163.6 43.7l.5 2.4h-1zM197.3 39.2l2.5 .5-2.5 .4zM36.4 60.7h1l-.5 2.5zM36.9 65.4l.5 2.5h-1zM51.8 72.5l2.6 .2-2.5 .8z"/>
<path d="M74.4 60.3l2.5 .5-2.5 .5zM79.9 60.8l2.5-.5v1zM86.7 63.2l1.9-1.8 .6 .9zM123.6 77.3l1.9-1.7 .5 .8zM214.3 71h1l-.5 2.5zM226.3 68.9h1l-.5 2.5zM226.8 73.5l.5 2.5h-1zM21.6 87.7h.9l-.5 2.5zM22 92.4l.5 2.4h-.9zM29.5 87.7h1l-.5 2.5zM30 96.5l.5 2.5h-1zM37 94h1l-.5 2.5z"/>
<path d="M37.5 97.2l.5 2.5h-1zM52.1 89.8l2.3 1-2.6-.1zM126 91.9h1l-.5 2.4zM126.5 96.4l.5 2.4h-1zM134.2 85.8h1l-.5 2.6zM134.7 90.3l.5 2.5h-1zM214.8 79l.5 2.4h-1zM216 94.7h1l-.5 2.5zM216.5 89.4l.5 2.6h-1zM64 119.5l2.5-.4v1zM71 119.5l2.5-.4v1zM95.7 119.5l2.5-.4v1z"/>
<path d="M141.3 111.1h1l-.5 2.5zM141.8 98.3l.5 2.5h-1zM163.1 111.1h1l-.5 2.5zM216.2 103.7h1l-.5 2.6zM216.7 113.6l.5 2.4h-1zM54.3 130.5l2.5-.5v1zM60 119.1l2.5 .4-2.5 .6zM60 130l2.5 .5-2.5 .5zM76.2 119.1l2.5 .4-2.5 .6zM83.4 130.2l2.5-.5v1zM88.2 119.1l2.5 .4-2.5 .6zM93.2 129.7l2.5 .5-2.5 .5z"/>
<path d="M38.9 143.9l2.6-.5v1zM125.3 143.4l2.5 .5-2.5 .5z"/>
<path d="M166.3 113.6l2.5 2.4a2.39 2.39 0 0 1-2.5-2.4z" fill-rule="evenodd"/>
<path d="M166.3 113.6l2.5 2.4v-4.9l2.5 2.5z" fill-rule="evenodd"/>
<path d="M168.8 111.1a2.49 2.49 0 0 1 2.5 2.5z" fill-rule="evenodd"/>
</g>
<g font-size="4.8">
<text x="60.1" y="29.5">6,3</text>
<text x="51.6" y="37.1">14,7</text>
<text x="179.6" y="37.2">62,0</text>
<text x="41.1" y="48.4">27,2</text>
<text x="75.1" y="58.4">6,0</text>
<text x="88" y="59.5" transform="rotate(-32 88 59.5)">R2,0</text>
<text x="34.5" y="67.6" transform="rotate(-90 34.5 67.6)">4,3</text>
<text x="129.2" y="71.1" transform="rotate(-31 129.2 71.1)">R5,0</text>
<text x="20.4" y="73.9" transform="rotate(-6 20.4 73.9)">R10,0</text>
<text x="224.4" y="75.8" transform="rotate(-90 224.4 75.8)">4,2</text>
<text x="24" y="81.1" transform="rotate(14 24 81.1)">R3,5</text>
<text x="212.4" y="80.9" transform="rotate(-90 212.4 80.9)">10,9</text>
<text x="161.2" y="84.6" transform="rotate(-90 161.2 84.6)">139,9</text>
<text x="19.7" y="94.7" transform="rotate(-90 19.7 94.7)">4,3</text>
<text x="132.3" y="92.7" transform="rotate(-90 132.3 92.7)">4,0</text>
<text x="27.6" y="98" transform="rotate(-90 27.6 98)">12,5</text>
<text x="35.1" y="100.2" transform="rotate(-90 35.1 100.2)">1,5</text>
<text x="214.2" y="98" transform="rotate(-90 214.2 98)">15,5</text>
<text x="124.4" y="102.6">4,0</text>
<text x="139.4" y="110.6" transform="rotate(-90 139.4 110.6)">30,5</text>
<text x="59.9" y="117.2">3,0</text>
<text x="70.2" y="117.2">15,4</text>
<text x="88.5" y="117.2">10,0</text>
<text x="214.3" y="114.6" transform="rotate(-90 214.3 114.6)">14,6</text>
<text x="53.7" y="128.1">16,4</text>
<text x="84.9" y="127.8">24,6</text>
<text x="167.1" y="134.1" transform="rotate(-90 167.1 134.1)">2,0</text>
<text x="172.5" y="135.7" transform="rotate(-90 172.5 135.7)">10,0</text>
<text x="177.5" y="135.7" transform="rotate(-90 177.5 135.7)">44,8</text>
<text x="182.6" y="136.1" transform="rotate(-90 182.6 136.1)">47,0</text>
<text x="188.3" y="135.4" transform="rotate(-90 188.3 135.4)">47,8</text>
<text x="193.2" y="136.8" transform="rotate(-90 193.2 136.8)">49,8</text>
<text x="197.5" y="136.8" transform="rotate(-90 197.5 136.8)">52,0</text>
<text x="202.2" y="136.6" transform="rotate(-90 202.2 136.6)">57,0</text>
<text x="208.2" y="135" transform="rotate(-90 208.2 135)">70,5</text>
<text x="213.9" y="133.6" transform="rotate(-90 213.9 133.6)">72,0</text>
<text x="219.3" y="134.9" transform="rotate(-90 219.3 134.9)">75,5</text>
<text x="77.4" y="141.4">177,8</text>
<text x="174.2" y="159.1">0,100</text>
<text x="212" y="158.5">PLA - 3D Printing</text>
<text x="177.6" y="164.8">kg</text>
<text x="221.3" y="175.4">Forearm</text>
<text x="273.7" y="178.5">1 : 2</text>
<text x="228.9" y="189.4">1</text>
</g>
<g font-size="2">
<text x="150.5" y="152.9">TOLERANCIA:</text>
<text x="172.5" y="152.9">PESO:</text>
<text x="192.7" y="152.9">MATERIALES:</text>
<text x="149" y="173.7">DIB.</text>
<text x="159" y="169.5">FECHA</text>
<text x="171" y="169.5">NOMBRE</text>
<text x="192.7" y="170.5">DENOMINACIÓN:</text>
<text x="272.5" y="169.9">ESCALA:</text>
<text x="149" y="178">REV.</text>
<text x="149" y="182.2">APRO.</text>
<text x="159" y="186.4">FIRMA:</text>
<text x="192.7" y="187.5">NÚMERO DE DIBUJO:</text>
<text x="103" y="194.9">EDIC-</text>
<text x="103" y="197.4">IÓN</text>
<text x="110.7" y="195.5">MODIFICACIÓN</text>
<text x="129.2" y="194.9">FECHA</text>
<text x="139.2" y="194.9">NOMBRE</text>
<text x="192.7" y="198">SUSTITUTO:</text>
</g>
</svg>
